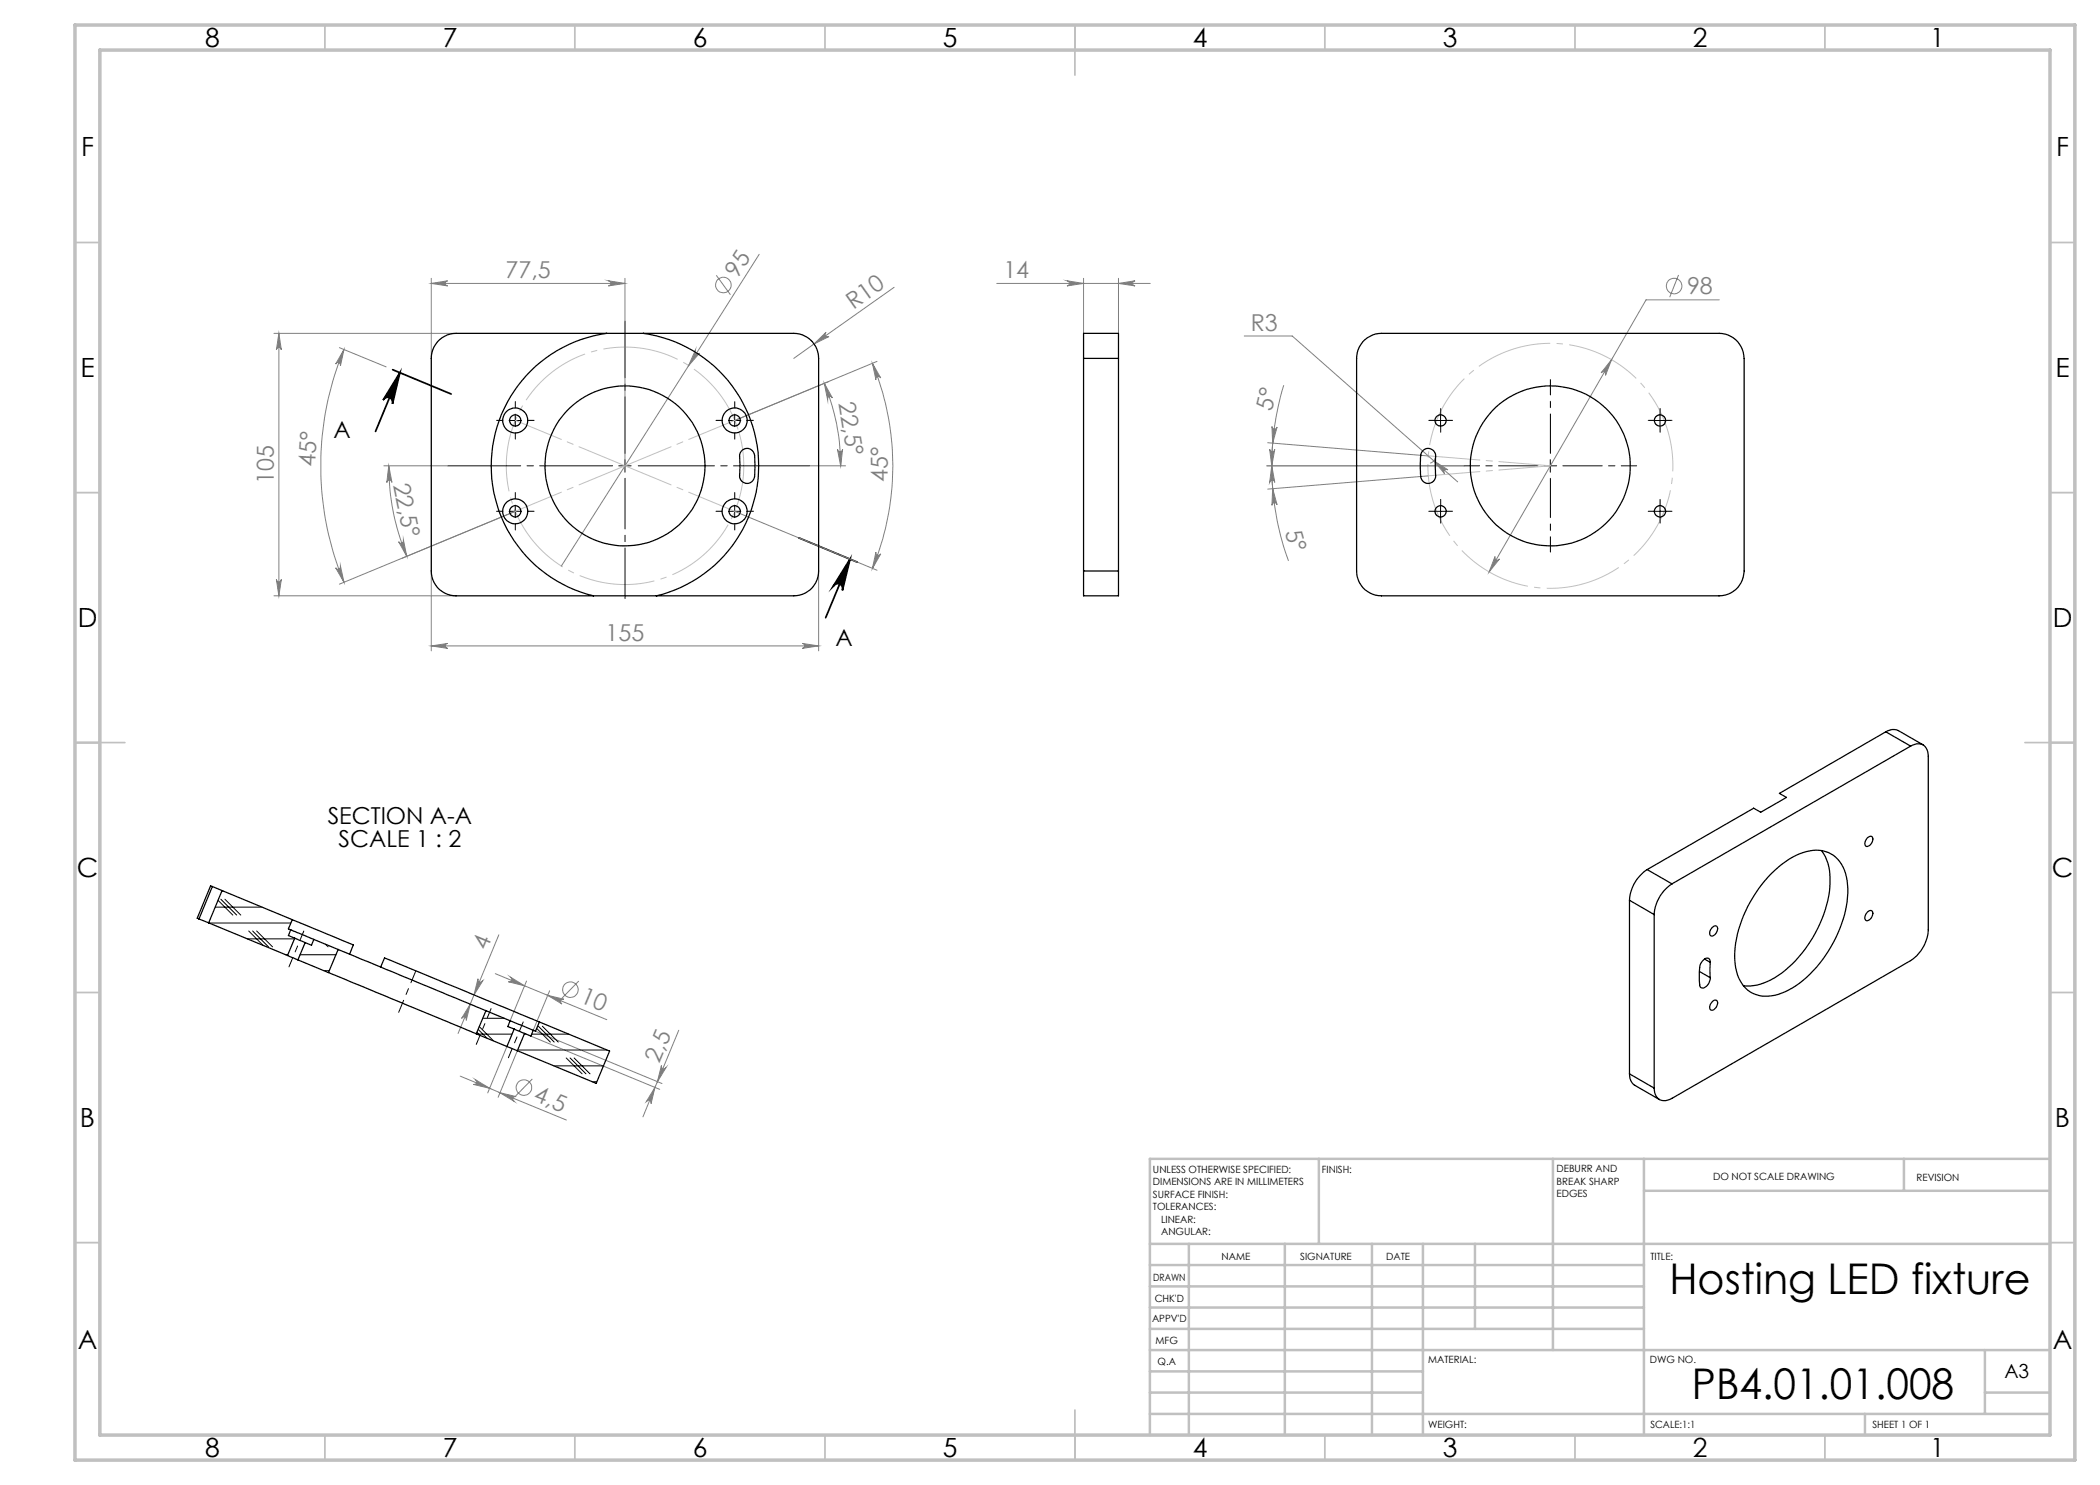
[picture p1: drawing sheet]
<svg xmlns="http://www.w3.org/2000/svg" width="420mm" height="297mm" viewBox="0 0 420 297" stroke-linecap="round" stroke-linejoin="round" font-family="sans-serif">
<g fill="none" stroke="#808080" stroke-width=".2">
<path d="M86.3 56.7h38.7M86.3 55.7v16M86.3 56.7l3.2-.5a.51 .51 0 0 0-.4 .5 .51 .51 0 0 0 .4 .5zM121.7 56.2l3.3 .5-3.3 .5a.51 .51 0 0 0 .5-.5 .51 .51 0 0 0-.5-.5zM125 55.7v37.5M143.3 55.1l2.8 3.8M151.8 50.9l-39.5 62.3M178.8 57.5l-20 14.2M199.4 56.7h30.6M213.4 56.2l3.3 .5-3.3 .5a.51 .51 0 0 0 .5-.5 .51 .51 0 0 0-.5-.5zM216.7 55.7v11M223.7 55.7v11"/>
<path d="M223.7 56.7l3.3-.5a.51 .51 0 0 0-.5 .5 .51 .51 0 0 0 .5 .5zM335.7 55l-1.8 4.4M343.9 60h-14.7l-31.4 54.4M54.8 66.7h36.4M55.8 66.7l.5 3.3a.49 .49 0 0 0-.5-.5 .49 .49 0 0 0-.5 .5zM55.8 66.7v52.5M67.9 69.5l9.3 3.9M68.8 69.9l-.7 3.3a.51 .51 0 0 0-.3-.7 .51 .51 0 0 0-.7 .3zM68.8 69.9a60.8 60.8 0 0 0 0 46.5M139.1 70.1a.51 .51 0 0 0 .1 .6 .51 .51 0 0 0 .7-.1l-2.2 2.5zM162.8 68.8l2.4-2.3a.52 .52 0 0 0-.1 .7 .52 .52 0 0 0 .7 .1zM164.9 76.7l1.6 2.9a.51 .51 0 0 0-.7-.3 .51 .51 0 0 0-.3 .6z"/>
<path d="M164.9 76.7a42.6 42.6 0 0 1 3.2 16.5M174.5 72.7l1.6 2.9a.51 .51 0 0 0-.6-.3 .51 .51 0 0 0-.3 .6zM174.5 72.7a53.5 53.5 0 0 1 0 41M175.4 72.3l-28.5 11.8 18.9-7.8M248.8 67.2h9.6l33.1 29.2M256.8 77a54 54 0 0 0-2.4 16.2M322.3 72l-1.2 3.1a.51 .51 0 0 0-.2-.7 .51 .51 0 0 0-.7 .2zM76.8 93.2h12.8M77.8 93.2l.6 3.3a.51 .51 0 0 0-.5-.5 .51 .51 0 0 0-.5 .5zM77.8 93.2a47.1 47.1 0 0 0 3.6 18.1M162.1 93.2h7M167.5 89.9a.51 .51 0 0 0 .5 .4 .51 .51 0 0 0 .5-.5l-.4 3.4z"/>
<path d="M253.5 88.5l32.1 2.7M253.9 89.8a.51 .51 0 0 0 .5 .6 .51 .51 0 0 0 .6-.5l-.6 3.3zM254.4 93.2l.6 3.3a.51 .51 0 0 0-.6-.5 .51 .51 0 0 0-.5 .5zM254.4 93.2v3.1l.3 3.2M254.4 93.2a55 55 0 0 0 3.3 19M254.4 85.3a.51 .51 0 0 0 .4 .5 .51 .51 0 0 0 .6-.4l-.9 3.2zM254.5 97.7l.9 3.3a.52 .52 0 0 0-.5-.5 .52 .52 0 0 0-.5 .6zM254.7 86.9l-.3 3.1v3.2M285.6 95.2l-32.1 2.6M286.8 92.2l2.8 1.8a.51 .51 0 0 0-.7 0 .51 .51 0 0 0 0 .8zM287.1 91.3a1.44 1.44 0 0 1-1.1 1.3M292.8 93.2h-39.4"/>
<path d="M54.8 119.2h36.4M55.3 115.9a.49 .49 0 0 0 .5 .4 .49 .49 0 0 0 .5-.4l-.5 3.3zM67.1 113.6a.51 .51 0 0 0 .7 .2 .51 .51 0 0 0 .3-.6l.7 3.2zM79.7 108.3a.51 .51 0 0 0 .7 .3 .51 .51 0 0 0 .3-.6l.7 3.3zM86.3 114.2v16M103 102.3l-35.1 14.5M146.9 102.3l28.5 11.7M163.7 114.2v16M175.2 110.4a.51 .51 0 0 0 .3 .7 .51 .51 0 0 0 .6-.3l-1.6 2.9zM299 111.3a.51 .51 0 0 0 .2 .6 .51 .51 0 0 0 .7-.1l-2.1 2.6zM86.3 129.2h77.4M86.3 129.2l3.2-.5a.49 .49 0 0 0-.4 .5 .49 .49 0 0 0 .4 .5z"/>
<path d="M160.4 128.7l3.3 .5-3.3 .5a.49 .49 0 0 0 .5-.5 .49 .49 0 0 0-.5-.5zM95.6 195.8a.52 .52 0 0 0 .3 .6 .52 .52 0 0 0 .7-.3l-1.8 2.9zM99.1 194.7l22.3 9.2M99.8 187l-8.2 19.7M102.1 195.4l2.8 1.8-3.2-.8a.52 .52 0 0 0 .6-.3 .52 .52 0 0 0-.2-.7zM105.3 196.2l-3.3 7.9M109.5 199.1l3.3 .7a.52 .52 0 0 0-.7 .3 .52 .52 0 0 0 .3 .7zM109.9 198.2l-3.3 7.9 25.8 10.6M115.7 196.2l-3.3 3.4M92 215.2l21.3 8.8M94.1 200.8l-.9 3.3a.5 .5 0 0 0-.2-.7 .5 .5 0 0 0-.7 .3zM95.1 215.9l2.8 1.8-3.2-.8a.52 .52 0 0 0 .6-.3 .52 .52 0 0 0-.2-.7z"/>
<path d="M100 218.5l3.2 .8a.52 .52 0 0 0-.6 .3 .52 .52 0 0 0 .2 .7zM101.4 209.3l-3.9 9.3M103.5 210.1l-3.9 9.4M106.2 207.2l25.7 10.7M106.5 215.8l-3.4 3.4M131 217.5l-.8 3.2a.52 .52 0 0 0-.3-.6 .52 .52 0 0 0-.6 .2zM132.3 213.1a.5 .5 0 0 0 .3 .7 .5 .5 0 0 0 .6-.3l-1.7 2.9zM135.7 206.1l-7.1 17.3"/>
<circle cx="144.7" cy="57" r="1.55"/>
<circle cx="334.8" cy="57.2" r="1.55"/>
<circle cx="114.1" cy="197.9" r="1.56"/>
<circle cx="104.8" cy="217.5" r="1.56"/>
</g>
<path d="M78.5 73.9l11.7 4.9M80 74.5l-1.5 6.3a1.01 1.01 0 0 0-.6-1.3 1.01 1.01 0 0 0-1.3 .5zM80 74.5l-4.9 11.8M159.7 107.6l11.8 4.8M170 111.8l-1.5 6.3a1.01 1.01 0 0 0-.6-1.3 1.01 1.01 0 0 0-1.3 .5zM170 111.8l-4.9 11.7" fill="none" stroke="#000" stroke-width=".35"/>
<path d="M333.5 86a24.5 24.5 0 0 0-41-9.9 24.5 24.5 0 0 0 11.2 40.7 24.5 24.5 0 0 0 30.2-29.4l-.4-1.4" fill="none" stroke="#c0c0c0" stroke-width=".2" stroke-dasharray="15.2 1.3 1.3 1.3" stroke-dashoffset="6.9" stroke-linecap="butt"/>
<path d="M147.7 86.2a23.8 23.8 0 0 0-39.7-9.6 23.8 23.8 0 0 0 10.8 39.5 23.8 23.8 0 0 0 29.3-28.5l-.4-1.4" fill="none" stroke="#c0c0c0" stroke-width=".2" stroke-dasharray="15.2 1.3 1.3 1.3" stroke-dashoffset="-.3" stroke-linecap="butt"/>
<g fill="none" stroke="#000" stroke-width=".2" stroke-dasharray="15.2 1.3 1.3 1.3">
<path d="M100.6 84.1h-1.3M103.1 81.6v-1.3M103.1 86.6v1.2M103.1 99.8v-1.3M105.6 84.1h1.2M144.4 84.1h-1.2M146.9 99.8v-1.3M146.9 81.6v-1.3M146.9 86.6v1.2M149.4 84.1h1.3M286.9 84.1h-1.1M288.1 82.8v-1.1"/>
<path d="M288.1 85.3v1.2M289.4 84.1h1.1M330.8 84.1h-1.2M332 82.8v-1.1M332 85.3v1.2M333.3 84.1h1.1M100.6 102.3h-1.3M103.1 104.8v1.2M105.6 102.3h1.2M144.4 102.3h-1.2M146.9 104.8v1.2M149.4 102.3h1.3"/>
<path d="M286.9 102.3h-1.1M288.1 101v-1.1M288.1 103.5v1.1M289.4 102.3h1.1M330.8 102.3h-1.2M332 101v-1.1M332 103.5v1.1M333.3 102.3h1.1"/>
</g>
<path d="M125 90.7v-26.5" fill="none" stroke="#000" stroke-width=".2" stroke-dasharray="15.2 1.3 1.3 1.3" stroke-dashoffset="3.9"/>
<path d="M122.5 93.2h-32.9" fill="none" stroke="#000" stroke-width=".2" stroke-dasharray="15.2 1.3 1.3 1.3" stroke-dashoffset=".7"/>
<path d="M125 95.7v24" fill="none" stroke="#000" stroke-width=".2" stroke-dasharray="15.2 1.3 1.3 1.3" stroke-dashoffset="5.1"/>
<path d="M127.5 93.2h34.6" fill="none" stroke="#000" stroke-width=".2" stroke-dasharray="15.2 1.3 1.3 1.3" stroke-dashoffset="-.1"/>
<path d="M307.6 93.2h-14.8M310.1 90.7v-14.8M310.1 95.7v14.7M312.6 93.2h14.7" fill="none" stroke="#000" stroke-width=".2" stroke-dasharray="15.2 1.3 1.3 1.3" stroke-dashoffset="7.4"/>
<path d="M79.7 202.5l3.5-8.4" fill="none" stroke="#000" stroke-width=".2" stroke-dasharray="15.2 1.3 1.3 1.3" stroke-dashoffset="12.6"/>
<path d="M60.8 186.2l-3 7.2M98.2 201.7l-2.9 7.2M104.6 204.4l-2.9 7.1" fill="none" stroke="#000" stroke-width=".2" stroke-dasharray="15.2 1.3 1.3 1.3" stroke-dashoffset="13.3"/>
<g fill="none" stroke="#000" stroke-width=".2">
<path d="M101.8 84.1h2.5M103 82.8v2.5M123.8 93.2h2.4M125 91.9v2.5M145.7 84.1h2.5M146.9 82.8v2.5M286.9 84.1h2.5M288.1 82.8v2.5M308.8 93.2h2.5M310.1 91.9v2.5M330.8 84.1h2.5M332 82.8v2.5"/>
<path d="M101.8 102.3h2.5M103 101v2.5M145.7 102.3h2.5M146.9 101v2.5M286.9 102.3h2.5M288.1 101v2.5M330.8 102.3h2.5M332 101v2.5"/>
</g>
<path d="M285.7 91.2l24.4 2M310.1 93.2l-24.4 2" fill="none" stroke="#c0c0c0" stroke-width=".2" stroke-dasharray="15.2 1.3 1.3 1.3" stroke-dashoffset="4.9"/>
<path d="M103.1 84.1l21.9 9.1M125 93.2l-21.9 9.1M146.9 84.1l-21.9 9.1M146.9 102.3l-21.9-9.1" fill="none" stroke="#c0c0c0" stroke-width=".2" stroke-dasharray="15.2 1.3 1.3 1.3" stroke-dashoffset="5.3"/>
<g fill="none" stroke="#c0c0c0" stroke-width=".35">
<path d="M65 5v5M115 5v5M165 5v5M215 5v10M265 5v5M315 5v5M365 5v5M15 48.5h5M410 48.5h5M15 98.5h5M410 98.5h5M15 148.5h10"/>
<path d="M405 148.5h10M15 198.5h5M410 198.5h5M15 248.5h5M410 248.5h5M65 287v5M115 287v5M165 287v5M215 282v10M265 287v5M315 287v5M365 287v5"/>
</g>
<g fill="none" stroke="#c0c0c0" stroke-width=".5">
<path d="M263.8 231.8v17M310.6 231.8v38.2M328.8 231.8v55.2M328.8 238.2h81.2M380.8 231.8v6.4M410 231.8h-180v55.2M230 248.8h180M230 257.3h98.8M230 253h98.8M237.8 248.8v38.2M257 248.8v38.2M274.4 248.8v38.2"/>
<path d="M284.6 248.8v38.2M295 248.8v17M230 265.8h98.8M230 261.5h98.8M230 278.5h54.6M230 274.3h54.6M230 270h180M397 278.5h13M397 270v12.8M230 282.8h180M373 282.8v4.2"/>
</g>
<path d="M15 5h400v287h-400zM20 10h390v277h-390z" fill="none" stroke="#c0c0c0" stroke-width=".7"/>
<path d="M170 111.8l-1.5 6.3a1.01 1.01 0 0 0-.6-1.3 1.01 1.01 0 0 0-1.3 .5zM80 74.5l-1.5 6.3a1.01 1.01 0 0 0-.6-1.3 1.01 1.01 0 0 0-1.3 .5z" fill="#000"/>
<g fill="#808080">
<path d="M139.1 70.1a.51 .51 0 0 0 .1 .6 .51 .51 0 0 0 .7-.1l-2.2 2.5z"/>
<path d="M162.8 68.8l2.4-2.3a.52 .52 0 0 0-.1 .7 .52 .52 0 0 0 .7 .1z"/>
<path d="M167.5 89.9a.51 .51 0 0 0 .5 .4 .51 .51 0 0 0 .5-.5l-.4 3.4zM164.9 76.7l1.6 2.9a.51 .51 0 0 0-.7-.3 .51 .51 0 0 0-.3 .6z"/>
<path d="M299 111.3l-1.2 3.1 2.1-2.6a.51 .51 0 0 1-.7 .2 .51 .51 0 0 1-.2-.7zM322.3 72l-2.1 2.6a.51 .51 0 0 1 .7-.2 .51 .51 0 0 1 .2 .7z"/>
<path d="M254.4 85.3a.51 .51 0 0 0 .4 .5 .51 .51 0 0 0 .6-.4l-.9 3.2zM254.4 93.2l.6 3.3a.51 .51 0 0 0-.6-.5 .51 .51 0 0 0-.5 .5z"/>
<path d="M68.8 69.9l-.7 3.3a.51 .51 0 0 0-.3-.7 .51 .51 0 0 0-.7 .3zM67.1 113.6a.51 .51 0 0 0 .7 .2 .51 .51 0 0 0 .3-.6l.7 3.2z"/>
<path d="M175.2 110.4a.51 .51 0 0 0 .3 .7 .51 .51 0 0 0 .6-.3l-1.6 2.9zM174.5 72.7l1.6 2.9a.51 .51 0 0 0-.6-.3 .51 .51 0 0 0-.3 .6z"/>
<path d="M77.8 93.2l.6 3.3a.51 .51 0 0 0-.5-.5 .51 .51 0 0 0-.5 .5zM79.7 108.3a.51 .51 0 0 0 .7 .3 .51 .51 0 0 0 .3-.6l.7 3.3z"/>
<path d="M253.9 89.8a.51 .51 0 0 0 .5 .6 .51 .51 0 0 0 .6-.5l-.6 3.3zM254.5 97.7l.9 3.3a.52 .52 0 0 0-.5-.5 .52 .52 0 0 0-.5 .6z"/>
<path d="M100 218.5l3.2 .8a.52 .52 0 0 0-.6 .3 .52 .52 0 0 0 .2 .7zM95.1 215.9l2.8 1.8-3.2-.8a.52 .52 0 0 0 .6-.3 .52 .52 0 0 0-.2-.7z"/>
<path d="M213.4 56.2l3.3 .5-3.3 .5a.51 .51 0 0 0 .5-.5 .51 .51 0 0 0-.5-.5zM223.7 56.7l3.3-.5a.51 .51 0 0 0-.5 .5 .51 .51 0 0 0 .5 .5zM286.8 92.2l2.1 2.6a.51 .51 0 0 1 0-.8 .51 .51 0 0 1 .7 0z"/>
<path d="M131 217.5l-.8 3.2a.52 .52 0 0 0-.3-.6 .52 .52 0 0 0-.6 .2zM132.3 213.1a.5 .5 0 0 0 .3 .7 .5 .5 0 0 0 .6-.3l-1.7 2.9z"/>
<path d="M94.1 200.8l-.9 3.3a.5 .5 0 0 0-.2-.7 .5 .5 0 0 0-.7 .3zM95.6 195.8a.52 .52 0 0 0 .3 .6 .52 .52 0 0 0 .7-.3l-1.8 2.9z"/>
<path d="M55.3 115.9a.49 .49 0 0 0 .5 .4 .49 .49 0 0 0 .5-.4l-.5 3.3zM55.8 66.7l.5 3.3a.49 .49 0 0 0-.5-.5 .49 .49 0 0 0-.5 .5z"/>
<path d="M102.1 195.4l2.8 1.8-3.2-.8a.52 .52 0 0 0 .6-.3 .52 .52 0 0 0-.2-.7zM109.5 199.1l3.3 .7a.52 .52 0 0 0-.7 .3 .52 .52 0 0 0 .3 .7z"/>
<path d="M86.3 129.2l3.2-.5a.49 .49 0 0 0-.4 .5 .49 .49 0 0 0 .4 .5zM160.4 128.7l3.3 .5-3.3 .5a.49 .49 0 0 0 .5-.5 .49 .49 0 0 0-.5-.5zM86.3 56.7l3.2-.5a.51 .51 0 0 0-.4 .5 .51 .51 0 0 0 .4 .5zM121.7 56.2l3.3 .5-3.3 .5a.51 .51 0 0 0 .5-.5 .51 .51 0 0 0-.5-.5z"/>
</g>
<g fill="none" stroke="#000" stroke-width=".25">
<path d="M87.5 68.4l.9-.8a4.8 4.8 0 0 1 2.8-.9h67.6a5 5 0 0 1 4.9 5v42.5a4.9 4.9 0 0 1-4.9 5h-67.6a4.9 4.9 0 0 1-4.9-5v-43.1a5.1 5.1 0 0 1 1.2-2.7zM121.4 66.7a26.7 26.7 0 0 0-23.1 25.1 26.7 26.7 0 0 0 20.4 27.4M128.6 66.7a26.7 26.7 0 0 1 23.1 25.1 26.7 26.7 0 0 1-20.4 27.4M216.7 71.7v-5h7v5M216.7 71.7h7M216.7 71.7v42.5M223.7 71.7v42.5M272.6 68.4l.9-.8a4.8 4.8 0 0 1 2.8-.9h67.5a5 5 0 0 1 5 5v42.5a5 5 0 0 1-5 5h-67.5a4.9 4.9 0 0 1-5-5l.1-43.1a5.1 5.1 0 0 1 1.2-2.7zM148.3 90.2a1.56 1.56 0 0 1 1.9-.3 1.56 1.56 0 0 1 .8 1.7v1a6.4 6.4 0 0 1-.5 3.6 1.54 1.54 0 0 1-1.9 .2 1.54 1.54 0 0 1-.6-1.8l-.1-3.6zM284.7 90a1.55 1.55 0 0 1 1.9 0 1.55 1.55 0 0 1 .5 1.8v2.8a1.57 1.57 0 0 1-1.4 2.1 1.57 1.57 0 0 1-1.6-1.9v-1.1a6.4 6.4 0 0 1 .4-3.5zM216.7 114.2v5h7v-5M216.7 114.2h7"/>
<path d="M377.2 146.4l1.2-.5 1.1 .1 5.1 3M377.2 146.4l-21.3 12.3 1.4 .8-5.2 3-1.4-.9-21.3 12.3M377.2 146.4l4.9 2.8M382.1 149.2a2.09 2.09 0 0 1 3.5 1.2l.1 .9v34.7a7.9 7.9 0 0 1-3.6 6.1l-47.7 27.6a2.12 2.12 0 0 1-3.5-1.2l-.1-.9M382.1 149.2l-47.7 27.6M42.5 177.3l-.4-.1-2.7 6.5 .4 .1M42.5 177.3l-2.7 6.5M42.5 177.3l1.9 .8M44.4 178.1l-2.7 6.5M44.4 178.1l14.1 5.8M329.4 173.9a8 8 0 0 0-3.5 6.2M329.4 173.9l5 2.9"/>
<path d="M334.4 176.8a7.9 7.9 0 0 0-3.6 6.1M354.2 174.8a14 14 0 0 1 9.1-4.8 6.1 6.1 0 0 1 6 5.4 20.6 20.6 0 0 1-3.1 14 20.3 20.3 0 0 1-10.6 9.5 6.1 6.1 0 0 1-8.3-4.6 18.6 18.6 0 0 1 1.8-12.1 27.5 27.5 0 0 1 5.1-7.4zM364.3 170.1a9.7 9.7 0 0 1 1.7 7.2 25.2 25.2 0 0 1-11.1 18.3 9.3 9.3 0 0 1-6.2 1.5M373.5 167.6a.63 .63 0 0 1 .9-.2 .63 .63 0 0 1 .1 .9 1.13 1.13 0 0 1-1.3 .9 1.27 1.27 0 0 1 .3-1.6zM39.8 183.8l1.9 .8M41.7 184.6l15.8 6.5M57.5 191.1l2.1 .9M58.1 186l4.7 1.9M58.1 186l-.4 1.1 1.2 .5M58.5 183.9l12.2 5.1-.8 1.8M58.5 183.9l-.8 1.9 .4 .2M58.9 187.6l2.1 .9"/>
<path d="M58.9 187.6l-1.4 3.5M59.6 192l6.1 2.5M61 188.5l-1.4 3.5M62.8 187.9l-.5 1.2-1.3-.6M62.8 187.9l4.8 2M65.7 194.5l29.6 12.3M67.6 189.9l29.6 12.2M67.6 189.9l-1.9 4.6M76.1 193.4l.8-1.8 31 12.8M325.9 180.1l4.9 2.8M325.9 180.1v34.7M330.8 182.9v34.7"/>
<path d="M339.9 194.3l2.2 1.2M340.9 191.8l1.2 .7M342.1 192.5a.71 .71 0 0 0-.5-.9 .71 .71 0 0 0-.9 .3 2.71 2.71 0 0 0-.8 2.5v.4a5.3 5.3 0 0 0 .3 2.7 1.57 1.57 0 0 0 1.8-1.4l.1-.6M342.1 192.5v3M342.4 185.5a.62 .62 0 0 1 1-.2 .62 .62 0 0 1 0 .9 1.12 1.12 0 0 1-1.3 .9 1.27 1.27 0 0 1 .3-1.6zM373.5 182.4a.62 .62 0 0 1 .9-.2 .62 .62 0 0 1 .1 .9 1.12 1.12 0 0 1-1.3 1 1.27 1.27 0 0 1 .3-1.7zM95.3 206.8l6.1 2.5M97.2 202.1l-1.9 4.7M97.2 202.1l4.8 2M101.4 209.3l2.1 .8M102 204.1l4.6 2M102 204.1l-.4 1.2 1.2 .5"/>
<path d="M102.8 205.8l2.1 .9M102.8 205.8l-1.4 3.5M104.9 206.7l-1.4 3.4M106.6 206.1l-.4 1.1-1.3-.5M107.9 204.4l-.8 1.8-.5-.1M107.9 204.4l14 5.8-2.7 6.5-15.7-6.6M325.9 214.8l.2 1.3 .7 .9 5.1 2.9M325.9 214.8l4.9 2.8M342.4 200.3a.62 .62 0 0 1 1-.2 .62 .62 0 0 1 0 .9 1.12 1.12 0 0 1-1.3 1 1.27 1.27 0 0 1 .3-1.7z"/>
<circle cx="103.1" cy="84.1" r="1.12"/>
<circle cx="103.1" cy="84.1" r="2.5"/>
<circle cx="125" cy="93.2" r="16"/>
<circle cx="146.9" cy="84.1" r="1.12"/>
<circle cx="146.9" cy="84.1" r="2.5"/>
<circle cx="288.1" cy="84.1" r="1.12"/>
<circle cx="310.1" cy="93.2" r="16"/>
<circle cx="332" cy="84.1" r="1.12"/>
<circle cx="103.1" cy="102.3" r="1.12"/>
<circle cx="103.1" cy="102.3" r="2.49"/>
<circle cx="146.9" cy="102.3" r="1.12"/>
<circle cx="146.9" cy="102.3" r="2.49"/>
<circle cx="288.1" cy="102.3" r="1.12"/>
<circle cx="332" cy="102.3" r="1.12"/>
</g>
<g fill="none" stroke="#000" stroke-width=".2">
<path d="M44.2 179.8l3.1 3.2M44.3 178.3h.4M45 179.8l3.2 3.2M41.8 184.6h16.4M43 181.4h9.4M43.6 180.1l3 2.9M49.5 187.8h9.4M49.7 186.2l2.9 2.9M50.5 186.2l3.2 3.2M51.3 186.2l3.2 3.2M57.1 191h.5M60 191h7.2"/>
<path d="M64.8 194.1h1.1M65.1 188.8l.5 .6M95.4 206.4l.6 .7M95.4 206.8h7M95.6 205.9l1.8 1.7M95.8 205.3l2.9 2.9M96.6 203.7h4.3M103.5 210h17.9M104.8 206.8h.4M106.3 206.8h7.4M107.4 205.7l2.7 2.7M107.7 205.2l3.1 3.2"/>
<path d="M108.5 205.2l3.2 3.2M110.8 213.2h9.9M113.2 211.6l3.2 3.2M114 211.6l3.2 3.2M114.8 211.6l3.2 3.2M118.4 216.4h1"/>
</g>
<g font-size="8.5">
<text x="333.9" y="258.8">Hosting LED fixture</text>
<text x="338.4" y="279.7">PB4.01.01.008</text>
</g>
<g font-size="5.3">
<text x="41" y="9.5">8</text>
<text x="88.5" y="9.5">7</text>
<text x="138.5" y="9.5">6</text>
<text x="188.5" y="9.5">5</text>
<text x="238.5" y="9.5">4</text>
<text x="288.5" y="9.5">3</text>
<text x="338.5" y="9.5">2</text>
<text x="386" y="9.5">1</text>
<text x="16.2" y="31.3">F</text>
<text x="411.2" y="31.3">F</text>
<text x="16.1" y="75.5">E</text>
<text x="411.1" y="75.5">E</text>
<text x="15.5" y="125.5">D</text>
<text x="410.5" y="125.5">D</text>
<text x="15.4" y="175.5">C</text>
<text x="410.4" y="175.5">C</text>
<text x="16" y="225.5">B</text>
<text x="411" y="225.5">B</text>
<text x="15.5" y="269.8">A</text>
<text x="410.5" y="269.8">A</text>
<text x="41" y="291.5">8</text>
<text x="88.5" y="291.5">7</text>
<text x="138.5" y="291.5">6</text>
<text x="188.5" y="291.5">5</text>
<text x="238.5" y="291.5">4</text>
<text x="288.5" y="291.5">3</text>
<text x="338.5" y="291.5">2</text>
<text x="386" y="291.5">1</text>
</g>
<g font-size="4.7" fill="#808080">
<text x="101.1" y="55.7">77,5</text>
<text x="147.5" y="55.7" transform="rotate(-58 147.5 55.7)">95</text>
<text x="200.7" y="55.7">14</text>
<text x="337.4" y="58.9">98</text>
<text x="170.7" y="62" transform="rotate(-35 170.7 62)">R10</text>
<text x="250.2" y="66.2">R3</text>
<text x="167.7" y="80.6" transform="rotate(81 167.7 80.6)">22,5°</text>
<text x="254.4" y="82.3" transform="rotate(-77 254.4 82.3)">5°</text>
<text x="63.1" y="93.4" transform="rotate(-87 63.1 93.4)">45°</text>
<text x="54.8" y="96.8" transform="rotate(-90 54.8 96.8)">105</text>
<text x="78.6" y="97" transform="rotate(79 78.6 97)">22,5°</text>
<text x="177.6" y="96.5" transform="rotate(-90 177.6 96.5)">45°</text>
<text x="257" y="106.4" transform="rotate(74 257 106.4)">5°</text>
<text x="121.1" y="128.2">155</text>
<text x="97.4" y="190.2" transform="rotate(-67 97.4 190.2)">4</text>
<text x="115.8" y="200.5" transform="rotate(23 115.8 200.5)">10</text>
<text x="131.9" y="212.8" transform="rotate(-67 131.9 212.8)">2,5</text>
<text x="106.5" y="220.1" transform="rotate(23 106.5 220.1)">4,5</text>
</g>
<g font-size="4.7">
<text x="66.7" y="87.6">A</text>
<text x="167.1" y="129.2">A</text>
<text x="65.5" y="164.8">SECTION A-A</text>
<text x="67.7" y="169.3">SCALE 1 : 2</text>
</g>
<text font-size="3.9" x="400.9" y="275.5">A3</text>
<g font-size="2">
<text x="230.6" y="234.6">UNLESS OTHERWISE SPECIFIED:</text>
<text x="230.6" y="237.1">DIMENSIONS ARE IN MILLIMETERS</text>
<text x="230.6" y="239.6">SURFACE FINISH:</text>
<text x="264.4" y="234.6">FINISH:</text>
<text x="311.3" y="234.5">DEBURR AND</text>
<text x="311.3" y="237">BREAK SHARP</text>
<text x="311.3" y="239.5">EDGES</text>
<text x="342.6" y="236">DO NOT SCALE DRAWING</text>
<text x="383.3" y="236.2">REVISION</text>
<text x="230.6" y="242.1">TOLERANCES:</text>
<text x="232.2" y="244.6">LINEAR:</text>
<text x="232.2" y="247.1">ANGULAR:</text>
<text x="244.3" y="252">NAME</text>
<text x="260" y="251.9">SIGNATURE</text>
<text x="277.2" y="251.9">DATE</text>
<text x="330.1" y="251.9">TITLE:</text>
<text x="230.6" y="256.1">DRAWN</text>
<text x="230.9" y="260.3">CHK'D</text>
<text x="230.4" y="264.4">APPV'D</text>
<text x="231.1" y="268.8">MFG</text>
<text x="231.5" y="273">Q.A</text>
<text x="285.6" y="272.5">MATERIAL:</text>
<text x="330" y="272.5">DWG NO.</text>
<text x="285.6" y="285.5">WEIGHT:</text>
<text x="330.1" y="285.6">SCALE:1:1</text>
<text x="374.5" y="285.6">SHEET 1 OF 1</text>
</g>
</svg>
